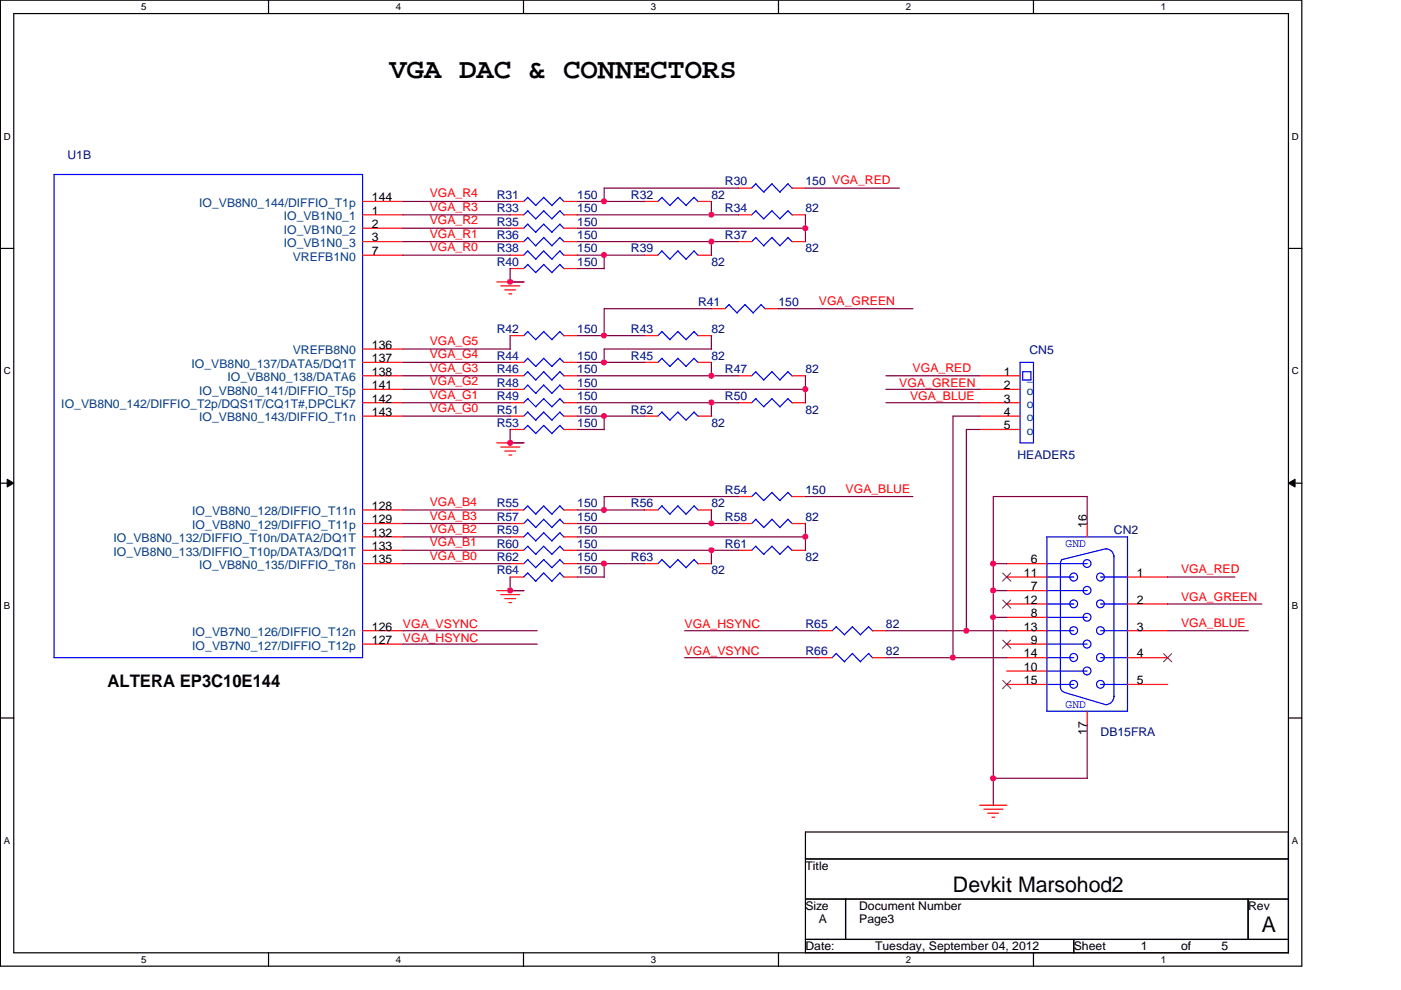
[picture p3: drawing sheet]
<svg xmlns="http://www.w3.org/2000/svg" width="297mm" height="210mm" viewBox="0 0 297 210" stroke-linecap="round" stroke-linejoin="round" font-family="sans-serif">
<path d="M.1 0h275.9v204.9h-275.9zM2.9 2.9h270.3v199.1h-270.3z" fill="none" stroke="#000" stroke-width=".25"/>
<g fill="#fff">
<path d="M29.9 .3h1.1v2.3h-1.1z"/>
<path d="M29.9 202.3h1.1v2.3h-1.1z"/>
</g>
<path d="M56.9 0v2.9M56.9 202v2.9" fill="none" stroke="#000" stroke-width=".25"/>
<g fill="#fff">
<path d="M83.9 .3h1.1v2.3h-1.1z"/>
<path d="M83.9 202.3h1.1v2.3h-1.1z"/>
</g>
<path d="M111 0v2.9M111 202v2.9" fill="none" stroke="#000" stroke-width=".25"/>
<g fill="#fff">
<path d="M138 .3h1.1v2.3h-1.1z"/>
<path d="M138 202.3h1.1v2.3h-1.1z"/>
</g>
<path d="M165.1 0v2.9M165.1 202v2.9" fill="none" stroke="#000" stroke-width=".25"/>
<g fill="#fff">
<path d="M192.1 .3h1.1v2.3h-1.1z"/>
<path d="M192.1 202.3h1.1v2.3h-1.1z"/>
</g>
<path d="M219.1 0v2.9M219.1 202v2.9" fill="none" stroke="#000" stroke-width=".25"/>
<g fill="#fff">
<path d="M246.1 .3h1.1v2.3h-1.1z"/>
<path d="M246.1 202.3h1.1v2.3h-1.1z"/>
<path d="M.8 27.8h1.4v2.2h-1.4z"/>
<path d="M273.9 27.8h1.4v2.2h-1.4z"/>
<path d="M.8 77.6h1.4v2.2h-1.4z"/>
<path d="M273.9 77.6h1.4v2.2h-1.4z"/>
</g>
<path d="M.1 52.7h2.8M273.2 52.7h2.8" fill="none" stroke="#000" stroke-width=".25"/>
<g fill="#fff">
<path d="M.8 127.3h1.3v2.3h-1.3z"/>
<path d="M273.9 127.3h1.3v2.3h-1.3z"/>
</g>
<path d="M.1 102.4h2.8M273.2 102.4h2.8" fill="none" stroke="#000" stroke-width=".25"/>
<path d="M1.5 101.6l1.4 .8-1.4 .9zM273.2 102.4l1.4-.8v1.7z" fill="#000"/>
<path d="M1.5 101.6l1.4 .8-1.4 .9zM273.2 102.4l1.4-.8v1.7z" fill="none" stroke="#000" stroke-width=".21"/>
<g fill="#fff">
<path d="M.8 177.1h1.3v2.3h-1.3z"/>
<path d="M273.9 177.1h1.3v2.3h-1.3z"/>
</g>
<path d="M.1 152.2h2.8M273.2 152.2h2.8M170.8 176.4h102.4v25.6h-102.4zM170.8 182.1h102.4M170.8 190.6h102.4M170.8 199.2h102.4M179.3 190.6v8.6M227.7 199.2v2.8M264.6 190.6v8.6" fill="none" stroke="#000" stroke-width=".25"/>
<g fill="none" stroke="#f00" stroke-width=".25">
<path d="M156.5 39.9h2.9M167.9 39.9h2.9M76.9 45.6h8.5M76.9 48.4h8.5M76.9 51.2h8.5M76.9 42.7h8.5M76.9 54.1h8.5M105.3 59.8h5.8M108.2 45.6h2.8M108.2 48.4h2.8M108.2 51.2h2.8M108.2 42.7h2.8"/>
<path d="M108.2 54.1h2.8M108.2 56.9h2.8M119.5 45.6h2.9M119.5 48.4h2.9M119.5 51.2h2.9M119.5 42.7h2.9M119.5 54.1h2.9M119.5 56.9h2.9M136.6 42.7h2.9M136.6 54.1h2.9M148 42.7h2.8M148 54.1h2.8"/>
<path d="M156.5 45.6h2.9M156.5 51.2h2.9M167.9 45.6h2.9M167.9 51.2h2.9M76.9 76.8h8.5M76.9 79.7h8.5M76.9 74h8.5M106.2 60.6h4M107 61.5h2.3M107.9 62.3h.6M108.2 76.8h2.8M108.2 79.7h2.8"/>
<path d="M108.2 71.2h2.8M119.5 76.8h2.9M119.5 79.7h2.9M119.5 71.2h2.9M136.6 76.8h2.9M136.6 71.2h2.9M148 76.8h2.8M148 71.2h2.8M150.8 65.4h2.9M156.5 79.7h2.9M162.2 65.4h2.9M167.9 79.7h2.9"/>
<path d="M207.7 79.7h8.6M76.9 82.5h8.5M76.9 85.4h8.5M76.9 88.2h8.5M105.3 93.9h5.8M106.2 94.8h4M107 95.6h2.3M107.9 96.5h.6M108.2 82.5h2.8M108.2 85.4h2.8M108.2 88.2h2.8M108.2 91.1h2.8"/>
<path d="M119.5 82.5h2.9M119.5 85.4h2.9M119.5 88.2h2.9M119.5 91.1h2.9M136.6 88.2h2.9M148 88.2h2.8M156.5 85.4h2.9M167.9 85.4h2.9M207.7 82.5h8.6M207.7 85.4h8.6M207.7 88.2h8.6M207.7 91.1h8.6"/>
<path d="M76.9 108.1h8.5M76.9 111h8.5M76.9 113.8h8.5M76.9 116.7h8.5M76.9 119.5h8.5M108.2 108.1h2.8M108.2 111h2.8M108.2 113.8h2.8M108.2 116.7h2.8M108.2 119.5h2.8M119.5 108.1h2.9M119.5 111h2.9"/>
<path d="M119.5 113.8h2.9M119.5 116.7h2.9M119.5 119.5h2.9M136.6 108.1h2.9M136.6 119.5h2.9M148 108.1h2.8M148 119.5h2.8M156.5 111h2.9M156.5 116.7h2.9M156.5 105.3h2.9M167.9 111h2.9M167.9 116.7h2.9"/>
<path d="M167.9 105.3h2.9M213.4 119.5h8.6M230.5 111v2.8M76.9 133.7h8.5M76.9 136.6h8.5M105.3 125.2h5.8M106.2 126.1h4M107 126.9h2.3M107.9 127.8h.6M108.2 122.3h2.8M119.5 122.3h2.9M173.6 133.7h2.8"/>
<path d="M173.6 139.4h2.8M185 133.7h2.8M185 139.4h2.8M213.4 125.2h8.6M213.4 133.7h8.6M213.4 136.6h8.6M213.4 139.4h8.6M213.4 122.3h8.6M213.4 128.1h8.6M213.4 130.9h8.6M239.1 133.7h8.5M239.1 139.4h8.5"/>
<path d="M239.1 122.3h8.5M239.1 128.1h8.5M213.4 145.1h8.6M213.4 142.3h8.6M230.5 150.8v2.9M239.1 145.1h8.5M207.7 170.7h5.8M208.6 171.6h4M209.4 172.4h2.3M210.3 173.3h.6"/>
</g>
<g fill="none" stroke="#00f" stroke-width=".25">
<path d="M11.5 37h65.4v102.4h-65.4zM160.2 39l1.8 1.8M160.3 38.9l-.9 1M163.7 39l1.7 1.8M163.7 38.9l-1.8 1.8M167 39l1 .9M167.1 38.9l-1.7 1.8M111.9 56.1l1.7 1.7M111.9 41.9l1.7 1.7M111.9 44.7l1.7 1.7M111.9 47.5l1.7 1.8M111.9 50.4l1.7 1.8"/>
<path d="M111.9 53.2l1.7 1.8M111.9 56l-.9 .9M111.9 41.8l-.9 .9M111.9 44.7l-.9 .9M111.9 47.5l-.9 .9M111.9 50.3l-.9 .9M111.9 53.2l-.9 .9M115.3 56.1l1.7 1.7M115.3 41.9l1.7 1.7M115.3 44.7l1.7 1.7M115.3 47.5l1.7 1.8M115.3 50.4l1.7 1.8"/>
<path d="M115.3 53.2l1.7 1.8M115.3 56l-1.7 1.8M115.3 41.8l-1.7 1.8M115.3 44.7l-1.7 1.7M115.3 47.5l-1.7 1.7M115.3 50.3l-1.7 1.8M115.3 53.2l-1.7 1.7M118.7 56.1l.9 .9M118.7 41.9l.9 .9M118.7 44.7l.9 .9M118.7 47.5l.9 .9M118.7 50.4l.9 .9"/>
<path d="M118.7 53.2l.9 .9M118.7 56l-1.7 1.8M118.7 41.8l-1.7 1.8M118.7 44.7l-1.7 1.7M118.7 47.5l-1.7 1.7M118.7 50.3l-1.7 1.8M118.7 53.2l-1.7 1.7M140.3 53.2l1.8 1.8M140.3 41.9l1.8 1.7M140.4 53.2l-.9 .9M140.4 41.8l-.9 .9M143.7 53.2l1.8 1.8"/>
<path d="M143.7 41.9l1.8 1.7M143.8 53.2l-1.8 1.7M143.8 41.8l-1.8 1.8M147.1 53.2l.9 .9M147.1 41.9l.9 .9M147.2 53.2l-1.7 1.7M147.2 41.8l-1.7 1.8M160.2 44.7l1.8 1.7M160.2 50.4l1.8 1.8M160.3 44.7l-.9 .9M160.3 50.3l-.9 .9M161.9 46.4l1.8-1.7 1.7 1.7"/>
<path d="M161.9 52.1l1.8-1.8 1.7 1.9M167 44.7l1 .9M167 50.4l1 .9M167.1 44.7l-1.7 1.7M167.1 50.3l-1.7 1.8M111.9 76l1.7 1.7M111.9 70.3l1.7 1.8M111.9 78.8l1.7 1.8M111.9 75.9l-.9 .9M111.9 70.3l-.9 .9M111.9 78.8l-.9 .9M115.3 76l1.7 1.7"/>
<path d="M115.3 70.3l1.7 1.8M115.3 78.8l1.7 1.8M115.3 75.9l-1.7 1.8M115.3 70.3l-1.7 1.7M115.3 78.8l-1.7 1.8M118.7 76l.9 .9M118.7 70.3l.9 .9M118.7 78.8l.9 .9M118.7 75.9l-1.7 1.8M118.7 70.3l-1.7 1.7M118.7 78.8l-1.7 1.8M140.3 70.3l1.8 1.8"/>
<path d="M140.3 76l1.8 1.7M140.4 70.3l-.9 .9M140.4 75.9l-.9 .9M143.7 70.3l1.8 1.8M143.7 76l1.8 1.7M143.8 70.3l-1.8 1.7M143.8 75.9l-1.8 1.8M147.1 70.3l.9 .9M147.1 76l.9 .9M147.2 70.3l-1.7 1.7M147.2 75.9l-1.7 1.8M154.6 64.6l1.7 1.8"/>
<path d="M154.6 64.6l-.9 .8M158 64.6l-1.8 1.7M160.2 78.8l1.8 1.8M160.3 78.8l-.9 .9M161.4 64.6l.9 .9M161.4 64.6l-1.7 1.8-1.8-1.8M163.7 78.8l1.7 1.8M163.7 78.8l-1.8 1.8M167 78.8l1 .9M167.1 78.8l-1.7 1.8M216.3 76.8h2.8v17.1h-2.8zM216.8 78.8h1.8v1.8h-1.8z"/>
<path d="M111.9 90.2l1.7 1.7M111.9 87.4l1.7 1.7M111.9 81.7l1.7 1.7M111.9 84.5l1.7 1.8M111.9 90.2l-.9 .9M111.9 87.3l-.9 .9M111.9 81.6l-.9 .9M111.9 84.5l-.9 .9M115.3 90.2l1.7 1.7M115.3 87.4l1.7 1.7M115.3 81.7l1.7 1.7M115.3 84.5l1.7 1.8"/>
<path d="M115.3 90.2l-1.7 1.7M115.3 87.3l-1.7 1.8M115.3 81.6l-1.7 1.8M115.3 84.5l-1.7 1.7M118.7 90.2l.9 .9M118.7 87.4l.9 .9M118.7 81.7l.9 .9M118.7 84.5l.9 .9M118.7 90.2l-1.7 1.7M118.7 87.3l-1.7 1.8M118.7 81.6l-1.7 1.8M118.7 84.5l-1.7 1.7"/>
<path d="M139.5 88.2l.9-.9 1.7 1.8M143.7 87.4l1.8 1.7M143.8 87.3l-1.8 1.8M147.1 87.4l.9 .9M147.2 87.3l-1.7 1.8M160.2 84.5l1.8 1.8M160.3 84.5l-.9 .9M163.7 84.5l1.7 1.8M163.7 84.5l-1.8 1.7M167 84.5l1 .9M167.1 84.5l-1.7 1.7M111.9 107.3l1.7 1.8"/>
<path d="M111.9 110.1l1.7 1.8M111.9 113l1.7 1.7M111.9 115.8l1.7 1.8M111.9 118.7l1.7 1.7M111.9 107.2l-.9 .9M111.9 115.8l-.9 .9M111.9 110.1l-.9 .9M111.9 112.9l-.9 .9M111.9 118.6l-.9 .9M115.3 107.3l1.7 1.8M115.3 110.1l1.7 1.8M115.3 113l1.7 1.7"/>
<path d="M115.3 115.8l1.7 1.8M115.3 118.7l1.7 1.7M115.3 107.2l-1.7 1.8M115.3 115.8l-1.7 1.7M115.3 110.1l-1.7 1.7M115.3 112.9l-1.7 1.8M115.3 118.6l-1.7 1.8M118.7 107.3l.9 .9M118.7 110.1l.9 .9M118.7 113l.9 .9M118.7 115.8l.9 .9M118.7 118.7l.9 .8"/>
<path d="M118.7 107.2l-1.7 1.8M118.7 115.8l-1.7 1.7M118.7 110.1l-1.7 1.7M118.7 112.9l-1.7 1.8M118.7 118.6l-1.7 1.8M140.3 107.3l1.8 1.8M140.3 118.7l1.8 1.7M140.4 107.2l-.9 .9M140.4 118.6l-.9 .9M143.7 107.3l1.8 1.8M143.7 118.7l1.8 1.7M143.8 107.2l-1.8 1.8"/>
<path d="M143.8 118.6l-1.8 1.8M147.1 107.3l.9 .9M147.1 118.7l.9 .8M147.2 107.2l-1.7 1.8M147.2 118.6l-1.7 1.8M160.2 104.4l1.8 1.8M160.2 115.8l1.8 1.8M160.2 110.1l1.8 1.8M160.3 104.4l-.9 .9M160.3 115.8l-.9 .9M160.3 110.1l-.9 .9M161.9 106.1l1.8-1.7 1.7 1.8"/>
<path d="M161.9 111.8l1.8-1.7 1.7 1.8M163.7 115.8l1.7 1.8M163.7 115.8l-1.8 1.7M167 104.4l1 .9M167 115.8l1 .9M167 110.1l1 .9M167.1 104.4l-1.7 1.7M167.1 115.8l-1.7 1.7M167.1 110.1l-1.7 1.7M221.9 119.5h8.6M222 113.8h17.1v37h-17.1zM224.8 119.5v26.2a1.06 1.06 0 0 0 .8 1"/>
<path d="M225.1 118.7l-.3 .8M234.5 116.4a1.7 1.7 0 0 1 1.7 1.7M234.5 116.3l-9.4 2.4M236.2 117.8v29.9M111.9 121.5l1.7 1.8M111.9 121.5l-.9 .8M115.3 121.5l1.7 1.8M115.3 121.5l-1.7 1.7M118.7 121.5l.9 .9M118.7 121.5l-1.7 1.7M177.3 132.9l1.8 1.7M177.3 138.6l1.8 1.7"/>
<path d="M177.3 132.8l-.9 .9M177.3 138.5l-.9 .9M180.7 132.9l1.8 1.7M180.7 138.6l1.8 1.7M180.8 132.8l-1.8 1.8M180.8 138.5l-1.8 1.8M184.1 132.9l.9 .9M184.1 138.6l.9 .9M184.2 132.8l-1.8 1.8M184.2 138.5l-1.8 1.8M221.9 139.4h5.8M221.9 136.6h8.6"/>
<path d="M221.9 130.9h8.6M221.9 128.1h5.8M221.9 133.7h5.8M221.9 122.3h5.8M221.9 125.2h8.6M233.3 139.4h5.8M233.3 128.1h5.8M233.3 133.7h5.8M233.3 122.3h5.8M221.9 145.1h5.8M221.9 142.3h8.6M225.7 146.8l8.8 2.6"/>
<path d="M233.3 145.1h5.8M236.2 147.7a1.74 1.74 0 0 1-1.7 1.7"/>
<circle cx="230.5" cy="119.5" r=".83"/>
<circle cx="227.6" cy="122.3" r=".84"/>
<circle cx="227.6" cy="139.4" r=".84"/>
<circle cx="227.6" cy="128" r=".83"/>
<circle cx="227.6" cy="133.7" r=".83"/>
<circle cx="230.5" cy="125.2" r=".84"/>
<circle cx="230.5" cy="136.6" r=".84"/>
<circle cx="230.5" cy="130.9" r=".83"/>
<circle cx="233.3" cy="122.3" r=".84"/>
<circle cx="233.3" cy="139.4" r=".84"/>
<circle cx="233.3" cy="128" r=".83"/>
<circle cx="233.3" cy="133.7" r=".83"/>
<circle cx="227.6" cy="145.1" r=".83"/>
<circle cx="230.5" cy="142.3" r=".83"/>
<circle cx="233.3" cy="145.1" r=".83"/>
</g>
<path d="M212.6 135.7l1.7 1.8M212.6 121.5l1.7 1.7M212.6 127.2l1.7 1.7M214.3 135.7l-1.7 1.8M214.3 121.5l-1.7 1.7M214.3 127.2l-1.7 1.7M246.7 138.6l1.8 1.7M248.4 138.6l-1.7 1.7M212.6 144.3l1.7 1.7M214.3 144.3l-1.7 1.7" fill="none" stroke="#804000" stroke-width=".21"/>
<g fill="none" stroke="#800040" stroke-width=".25">
<path d="M156.6 39.9h-28.5v2.9M170.8 39.9h19.9M85.4 42.7h22.8M85.4 54.1h22.8M85.4 45.6h22.8M85.4 48.4h22.8M85.4 51.2h22.8M108.2 56.9v2.9M108.2 59.8h2.9M122.4 42.7h14.2M122.4 54.1h14.2M122.4 45.6h34.2"/>
<path d="M122.4 48.4h48.4M122.4 51.2h34.2M122.4 56.9h5.7M128.1 54.1v2.9M150.8 42.7v2.9M150.8 51.2v2.9M170.8 45.6v5.7M85.4 76.8h22.8M85.4 79.7h22.8M85.4 74h22.8M108.2 71.2v2.8M122.4 76.8h14.2"/>
<path d="M122.4 71.2h14.2M122.4 79.7h34.2M150.8 71.2v2.8M150.8 76.8v2.9M150.9 65.4h-22.8v5.8M150.9 74h-22.8v2.9M165.1 65.4h28.4M170.8 79.7v5.7M187.8 79.7h20M85.4 88.2h22.8M85.4 82.5h22.8M85.4 85.4h22.8"/>
<path d="M108.2 91.1v2.8M108.2 93.9h2.9M122.4 91.1h5.7M122.4 88.2h14.2M122.4 82.5h48.4M122.4 85.4h34.2M128.1 88.2v2.9M150.8 85.4v2.9M187.8 82.5h20M187.8 85.4h20M207.8 91.1h-2.9v42.7M207.8 88.2h-5.7v51.3"/>
<path d="M85.4 119.5h22.8M85.4 111h22.8M85.4 108.1h22.8M85.4 116.7h22.8M85.4 113.8h22.8M122.4 119.5h14.2M122.4 111h34.2M122.4 108.1h14.2M122.4 116.7h34.2M122.4 113.8h48.4M128.1 119.5v2.9M150.8 108.1v2.9"/>
<path d="M150.8 116.7v2.8M156.6 105.3h-28.5v2.9M170.8 111v5.7M170.8 105.3h22.7M210.6 119.5h2.9M230.5 111v-5.7h-19.9v65.5M85.4 133.7h28.5M85.4 136.6h28.5M108.2 125.2h2.9M108.2 122.3v3M122.4 122.3h5.7M145.2 133.7h28.4"/>
<path d="M145.2 139.4h28.4M187.8 133.7h25.7M187.8 139.4h25.7M210.6 125.2h2.9M210.6 130.9h2.9M247.6 133.7h17.1M247.6 122.3h14.2M247.6 128.1h19.9M230.5 153.7v11.4M210.6 165h19.9"/>
</g>
<circle cx="108.2" cy="125.2" r=".56" fill="#f0f"/>
<circle cx="108.2" cy="125.2" r=".56" fill="none" stroke="#f0f" stroke-width=".25"/>
<circle cx="108.2" cy="93.9" r=".56" fill="#f0f"/>
<circle cx="108.2" cy="93.9" r=".56" fill="none" stroke="#f0f" stroke-width=".25"/>
<circle cx="128" cy="108.1" r=".56" fill="#f0f"/>
<circle cx="128" cy="108.1" r=".56" fill="none" stroke="#f0f" stroke-width=".25"/>
<circle cx="150.8" cy="111" r=".56" fill="#f0f"/>
<circle cx="150.8" cy="111" r=".56" fill="none" stroke="#f0f" stroke-width=".25"/>
<circle cx="128" cy="54.1" r=".56" fill="#f0f"/>
<circle cx="128" cy="54.1" r=".56" fill="none" stroke="#f0f" stroke-width=".25"/>
<circle cx="150.8" cy="79.7" r=".56" fill="#f0f"/>
<circle cx="150.8" cy="79.7" r=".56" fill="none" stroke="#f0f" stroke-width=".25"/>
<circle cx="210.6" cy="119.5" r=".56" fill="#f0f"/>
<circle cx="210.6" cy="119.5" r=".56" fill="none" stroke="#f0f" stroke-width=".25"/>
<circle cx="210.6" cy="125.2" r=".56" fill="#f0f"/>
<circle cx="210.6" cy="125.2" r=".56" fill="none" stroke="#f0f" stroke-width=".25"/>
<circle cx="150.8" cy="45.5" r=".55" fill="#f0f"/>
<circle cx="150.8" cy="45.5" r=".55" fill="none" stroke="#f0f" stroke-width=".25"/>
<circle cx="128" cy="119.5" r=".56" fill="#f0f"/>
<circle cx="128" cy="119.5" r=".56" fill="none" stroke="#f0f" stroke-width=".25"/>
<circle cx="108.2" cy="59.7" r=".55" fill="#f0f"/>
<circle cx="108.2" cy="59.7" r=".55" fill="none" stroke="#f0f" stroke-width=".25"/>
<circle cx="128.1" cy="88.2" r=".55" fill="#f0f"/>
<circle cx="128.1" cy="88.2" r=".55" fill="none" stroke="#f0f" stroke-width=".25"/>
<circle cx="210.6" cy="165" r=".56" fill="#f0f"/>
<circle cx="210.6" cy="165" r=".56" fill="none" stroke="#f0f" stroke-width=".25"/>
<circle cx="150.8" cy="116.6" r=".55" fill="#f0f"/>
<circle cx="150.8" cy="116.6" r=".55" fill="none" stroke="#f0f" stroke-width=".25"/>
<circle cx="150.8" cy="51.2" r=".56" fill="#f0f"/>
<circle cx="150.8" cy="51.2" r=".56" fill="none" stroke="#f0f" stroke-width=".25"/>
<circle cx="128" cy="76.8" r=".56" fill="#f0f"/>
<circle cx="128" cy="76.8" r=".56" fill="none" stroke="#f0f" stroke-width=".25"/>
<circle cx="170.7" cy="113.8" r=".56" fill="#f0f"/>
<circle cx="170.7" cy="113.8" r=".56" fill="none" stroke="#f0f" stroke-width=".25"/>
<circle cx="150.8" cy="85.3" r=".56" fill="#f0f"/>
<circle cx="150.8" cy="85.3" r=".56" fill="none" stroke="#f0f" stroke-width=".25"/>
<circle cx="170.7" cy="48.4" r=".56" fill="#f0f"/>
<circle cx="170.7" cy="48.4" r=".56" fill="none" stroke="#f0f" stroke-width=".25"/>
<circle cx="170.7" cy="82.5" r=".56" fill="#f0f"/>
<circle cx="170.7" cy="82.5" r=".56" fill="none" stroke="#f0f" stroke-width=".25"/>
<circle cx="128" cy="71.1" r=".56" fill="#f0f"/>
<circle cx="128" cy="71.1" r=".56" fill="none" stroke="#f0f" stroke-width=".25"/>
<circle cx="210.6" cy="130.9" r=".55" fill="#f0f"/>
<circle cx="210.6" cy="130.9" r=".55" fill="none" stroke="#f0f" stroke-width=".25"/>
<circle cx="128" cy="42.7" r=".56" fill="#f0f"/>
<circle cx="128" cy="42.7" r=".56" fill="none" stroke="#f0f" stroke-width=".25"/>
<circle cx="204.9" cy="133.7" r=".56" fill="#f0f"/>
<circle cx="204.9" cy="133.7" r=".56" fill="none" stroke="#f0f" stroke-width=".25"/>
<circle cx="202" cy="139.4" r=".55" fill="#f0f"/>
<circle cx="202" cy="139.4" r=".55" fill="none" stroke="#f0f" stroke-width=".25"/>
<text font-size="6" x="82.6" y="16.5">VGA DAC &amp; CONNECTORS</text>
<g font-size="4.6">
<text x="202.1" y="189.1">Devkit Marsohod2</text>
<text x="267.5" y="197.6">A</text>
</g>
<text font-size="3.7" x="22.8" y="145.7">ALTERA EP3C10E144</text>
<g font-size="2.5" fill="#000080">
<text x="14.3" y="33.6">U1B</text>
<text x="153.7" y="39.3">R30</text>
<text x="170.8" y="39.3">150 VGA_RED</text>
<text x="105.3" y="42.2">R31</text>
<text x="105.3" y="45">R33</text>
<text x="105.3" y="47.8">R35</text>
<text x="122.4" y="42.2">150</text>
<text x="122.4" y="45">150</text>
<text x="122.4" y="47.8">150</text>
<text x="133.8" y="42.2">R32</text>
<text x="150.8" y="42.2">82</text>
<text x="153.7" y="45">R34</text>
<text x="170.8" y="45">82</text>
<text x="105.3" y="50.7">R36</text>
<text x="105.3" y="53.5">R38</text>
<text x="122.4" y="50.7">150</text>
<text x="122.4" y="53.5">150</text>
<text x="133.8" y="53.5">R39</text>
<text x="153.7" y="50.7">R37</text>
<text x="170.8" y="53.5">82</text>
<text x="105.3" y="56.4">R40</text>
<text x="122.4" y="56.4">150</text>
<text x="150.8" y="56.4">82</text>
<text x="148" y="64.9">R41</text>
<text x="165.1" y="64.9">150</text>
<text x="105.3" y="70.6">R42</text>
<text x="122.4" y="70.6">150</text>
<text x="133.8" y="70.6">R43</text>
<text x="150.8" y="70.6">82</text>
<text x="105.3" y="76.3">R44</text>
<text x="122.4" y="76.3">150</text>
<text x="133.8" y="76.3">R45</text>
<text x="150.8" y="76.3">82</text>
<text x="218.3" y="75.1">CN5</text>
<text x="105.3" y="79.1">R46</text>
<text x="105.3" y="82">R48</text>
<text x="122.4" y="79.1">150</text>
<text x="122.4" y="82">150</text>
<text x="153.7" y="79.1">R47</text>
<text x="170.8" y="79.1">82</text>
<text x="105.3" y="87.7">R51</text>
<text x="105.3" y="84.8">R49</text>
<text x="122.4" y="87.7">150</text>
<text x="122.4" y="84.8">150</text>
<text x="133.8" y="87.7">R52</text>
<text x="153.7" y="84.8">R50</text>
<text x="170.8" y="87.7">82</text>
<text x="105.3" y="90.5">R53</text>
<text x="122.4" y="90.5">150</text>
<text x="150.8" y="90.5">82</text>
<text x="215.7" y="97.3">HEADER5</text>
<text x="105.3" y="107.6">R55</text>
<text x="122.4" y="107.6">150</text>
<text x="133.8" y="107.6">R56</text>
<text x="150.8" y="107.6">82</text>
<text x="153.7" y="104.7">R54</text>
<text x="170.8" y="104.7">150</text>
<text x="105.3" y="110.4">R57</text>
<text x="105.3" y="113.3">R59</text>
<text x="122.4" y="110.4">150</text>
<text x="122.4" y="113.3">150</text>
<text x="153.7" y="110.4">R58</text>
<text x="170.8" y="110.4">82</text>
<text x="236.2" y="113.3">CN2</text>
<text x="105.3" y="116.1">R60</text>
<text x="105.3" y="119">R62</text>
<text x="122.4" y="116.1">150</text>
<text x="122.4" y="119">150</text>
<text x="133.8" y="119">R63</text>
<text x="153.7" y="116.1">R61</text>
<text x="170.8" y="119">82</text>
<text x="105.3" y="121.8">R64</text>
<text x="122.4" y="121.8">150</text>
<text x="150.8" y="121.8">82</text>
<text x="170.8" y="133.2">R65</text>
<text x="187.8" y="133.2">82</text>
<text x="170.8" y="138.9">R66</text>
<text x="187.8" y="138.9">82</text>
<text x="233.3" y="156">DB15FRA</text>
</g>
<g font-size="2.5" fill="#f00">
<text x="91.1" y="41.9">VGA_R4</text>
<text x="91.1" y="44.7">VGA_R3</text>
<text x="91.1" y="47.5">VGA_R2</text>
<text x="91.1" y="50.4">VGA_R1</text>
<text x="91.1" y="53.3">VGA_R0</text>
<text x="173.6" y="64.6">VGA_GREEN</text>
<text x="91.1" y="73.2">VGA_G5</text>
<text x="91.1" y="76">VGA_G4</text>
<text x="91.1" y="78.8">VGA_G3</text>
<text x="91.1" y="81.7">VGA_G2</text>
<text x="190.7" y="82">VGA_GREEN</text>
<text x="193.5" y="78.8">VGA_RED</text>
<text x="91.1" y="84.5">VGA_G1</text>
<text x="91.1" y="87.4">VGA_G0</text>
<text x="193" y="84.8">VGA_BLUE</text>
<text x="91.1" y="107.3">VGA_B4</text>
<text x="179.3" y="104.4">VGA_BLUE</text>
<text x="91.1" y="110.2">VGA_B3</text>
<text x="91.1" y="113">VGA_B2</text>
<text x="91.1" y="118.7">VGA_B0</text>
<text x="91.1" y="115.8">VGA_B1</text>
<text x="250.4" y="121.5">VGA_RED</text>
<text x="250.4" y="127.5">VGA_GREEN</text>
<text x="85.4" y="136">VGA_HSYNC</text>
<text x="85.4" y="133.2">VGA_VSYNC</text>
<text x="145.2" y="133.2">VGA_HSYNC</text>
<text x="250.4" y="132.9">VGA_BLUE</text>
<text x="145.2" y="138.9">VGA_VSYNC</text>
</g>
<g font-size="2.5" fill="#004080">
<text x="42.2" y="43.9">IO_VB8N0_144/DIFFIO_T1p</text>
<text x="60.2" y="46.7">IO_VB1N0_1</text>
<text x="60.2" y="49.5">IO_VB1N0_2</text>
<text x="60.2" y="52.4">IO_VB1N0_3</text>
<text x="62.1" y="55.2">VREFB1N0</text>
<text x="40.6" y="78">IO_VB8N0_137/DATA5/DQ1T</text>
<text x="62.1" y="75.1">VREFB8N0</text>
<text x="42.2" y="83.7">IO_VB8N0_141/DIFFIO_T5p</text>
<text x="48.2" y="80.8">IO_VB8N0_138/DATA6</text>
<text x="217.7" y="80.8">_</text>
<text x="217.7" y="83.7">o</text>
<text x="13" y="86.5">IO_VB8N0_142/DIFFIO_T2p/DQS1T/CQ1T#,DPCLK7</text>
<text x="42.2" y="89.4">IO_VB8N0_143/DIFFIO_T1n</text>
<text x="217.7" y="86.5">o</text>
<text x="217.7" y="89.4">o</text>
<text x="217.7" y="92.2">o</text>
<text x="40.8" y="109.3">IO_VB8N0_128/DIFFIO_T11n</text>
<text x="40.8" y="112.1">IO_VB8N0_129/DIFFIO_T11p</text>
<text x="24.1" y="115">IO_VB8N0_132/DIFFIO_T10n/DATA2/DQ1T</text>
<text x="24.1" y="117.8">IO_VB8N0_133/DIFFIO_T10p/DATA3/DQ1T</text>
<text x="42.2" y="120.6">IO_VB8N0_135/DIFFIO_T8n</text>
<text x="40.8" y="134.9">IO_VB7N0_126/DIFFIO_T12n</text>
<text x="40.8" y="137.7">IO_VB7N0_127/DIFFIO_T12p</text>
</g>
<g font-size="2.5">
<text x="78.9" y="45.5">1</text>
<text x="78.9" y="42.7">144</text>
<text x="78.9" y="48.3">2</text>
<text x="78.9" y="51.2">3</text>
<text x="78.9" y="54.1">7</text>
<text x="78.9" y="76.8">137</text>
<text x="78.9" y="74">136</text>
<text x="78.9" y="79.6">138</text>
<text x="78.9" y="82.5">141</text>
<text x="212.8" y="79.6">1</text>
<text x="212.8" y="82.5">2</text>
<text x="78.9" y="85.3">142</text>
<text x="78.9" y="88.2">143</text>
<text x="212.8" y="85.3">3</text>
<text x="212.8" y="88.2">4</text>
<text x="212.8" y="91">5</text>
<text x="78.9" y="108.1">128</text>
<text x="78.9" y="111">129</text>
<text x="78.9" y="113.8">132</text>
<text x="230.5" y="111.8" transform="rotate(-90 230.5 111.8)">16</text>
<text x="78.9" y="116.6">133</text>
<text x="78.9" y="119.5">135</text>
<text x="218.5" y="119.5">6</text>
<text x="217.1" y="122.3">11</text>
<text x="218.5" y="125.2">7</text>
<text x="241" y="122.3">1</text>
<text x="217.1" y="128">12</text>
<text x="218.5" y="130.9">8</text>
<text x="241" y="128">2</text>
<text x="78.9" y="133.7">126</text>
<text x="78.9" y="136.5">127</text>
<text x="217.1" y="133.7">13</text>
<text x="218.5" y="136.5">9</text>
<text x="241" y="133.7">3</text>
<text x="217.1" y="142.2">10</text>
<text x="217.1" y="139.4">14</text>
<text x="241" y="139.4">4</text>
<text x="217.1" y="145.1">15</text>
<text x="241" y="145.1">5</text>
<text x="230.5" y="155.7" transform="rotate(-90 230.5 155.7)">17</text>
<text x="170.8" y="184.4">Title</text>
<text x="170.8" y="192.9">Size</text>
<text x="173.6" y="195.7">A</text>
<text x="182.2" y="195.7">Page3</text>
<text x="182.2" y="192.9">Document Number</text>
<text x="264.6" y="192.9">Rev</text>
<text x="170.8" y="201.5">Date:</text>
<text x="185.5" y="201.5">Tuesday, September 04, 2012</text>
<text x="227.7" y="201.5">Sheet</text>
<text x="241.9" y="201.5">1</text>
<text x="250.4" y="201.5">of</text>
<text x="258.9" y="201.5">5</text>
</g>
<g font-size="2.5" fill="#00f">
<text x="225.9" y="115.9">GND</text>
<text x="225.9" y="150">GND</text>
</g>
<g font-size="2">
<text x="29.9" y="2.2">5</text>
<text x="83.9" y="2.2">4</text>
<text x="138" y="2.2">3</text>
<text x="192.1" y="2.2">2</text>
<text x="246.1" y="2.2">1</text>
<text x=".8" y="29.6">D</text>
<text x="273.9" y="29.6">D</text>
<text x=".8" y="79.4">C</text>
<text x="273.9" y="79.4">C</text>
<text x=".8" y="129.2">B</text>
<text x="273.9" y="129.2">B</text>
<text x=".8" y="178.9">A</text>
<text x="273.9" y="178.9">A</text>
<text x="29.9" y="204.1">5</text>
<text x="83.9" y="204.1">4</text>
<text x="138" y="204.1">3</text>
<text x="192.1" y="204.1">2</text>
<text x="246.1" y="204.1">1</text>
</g>
</svg>
